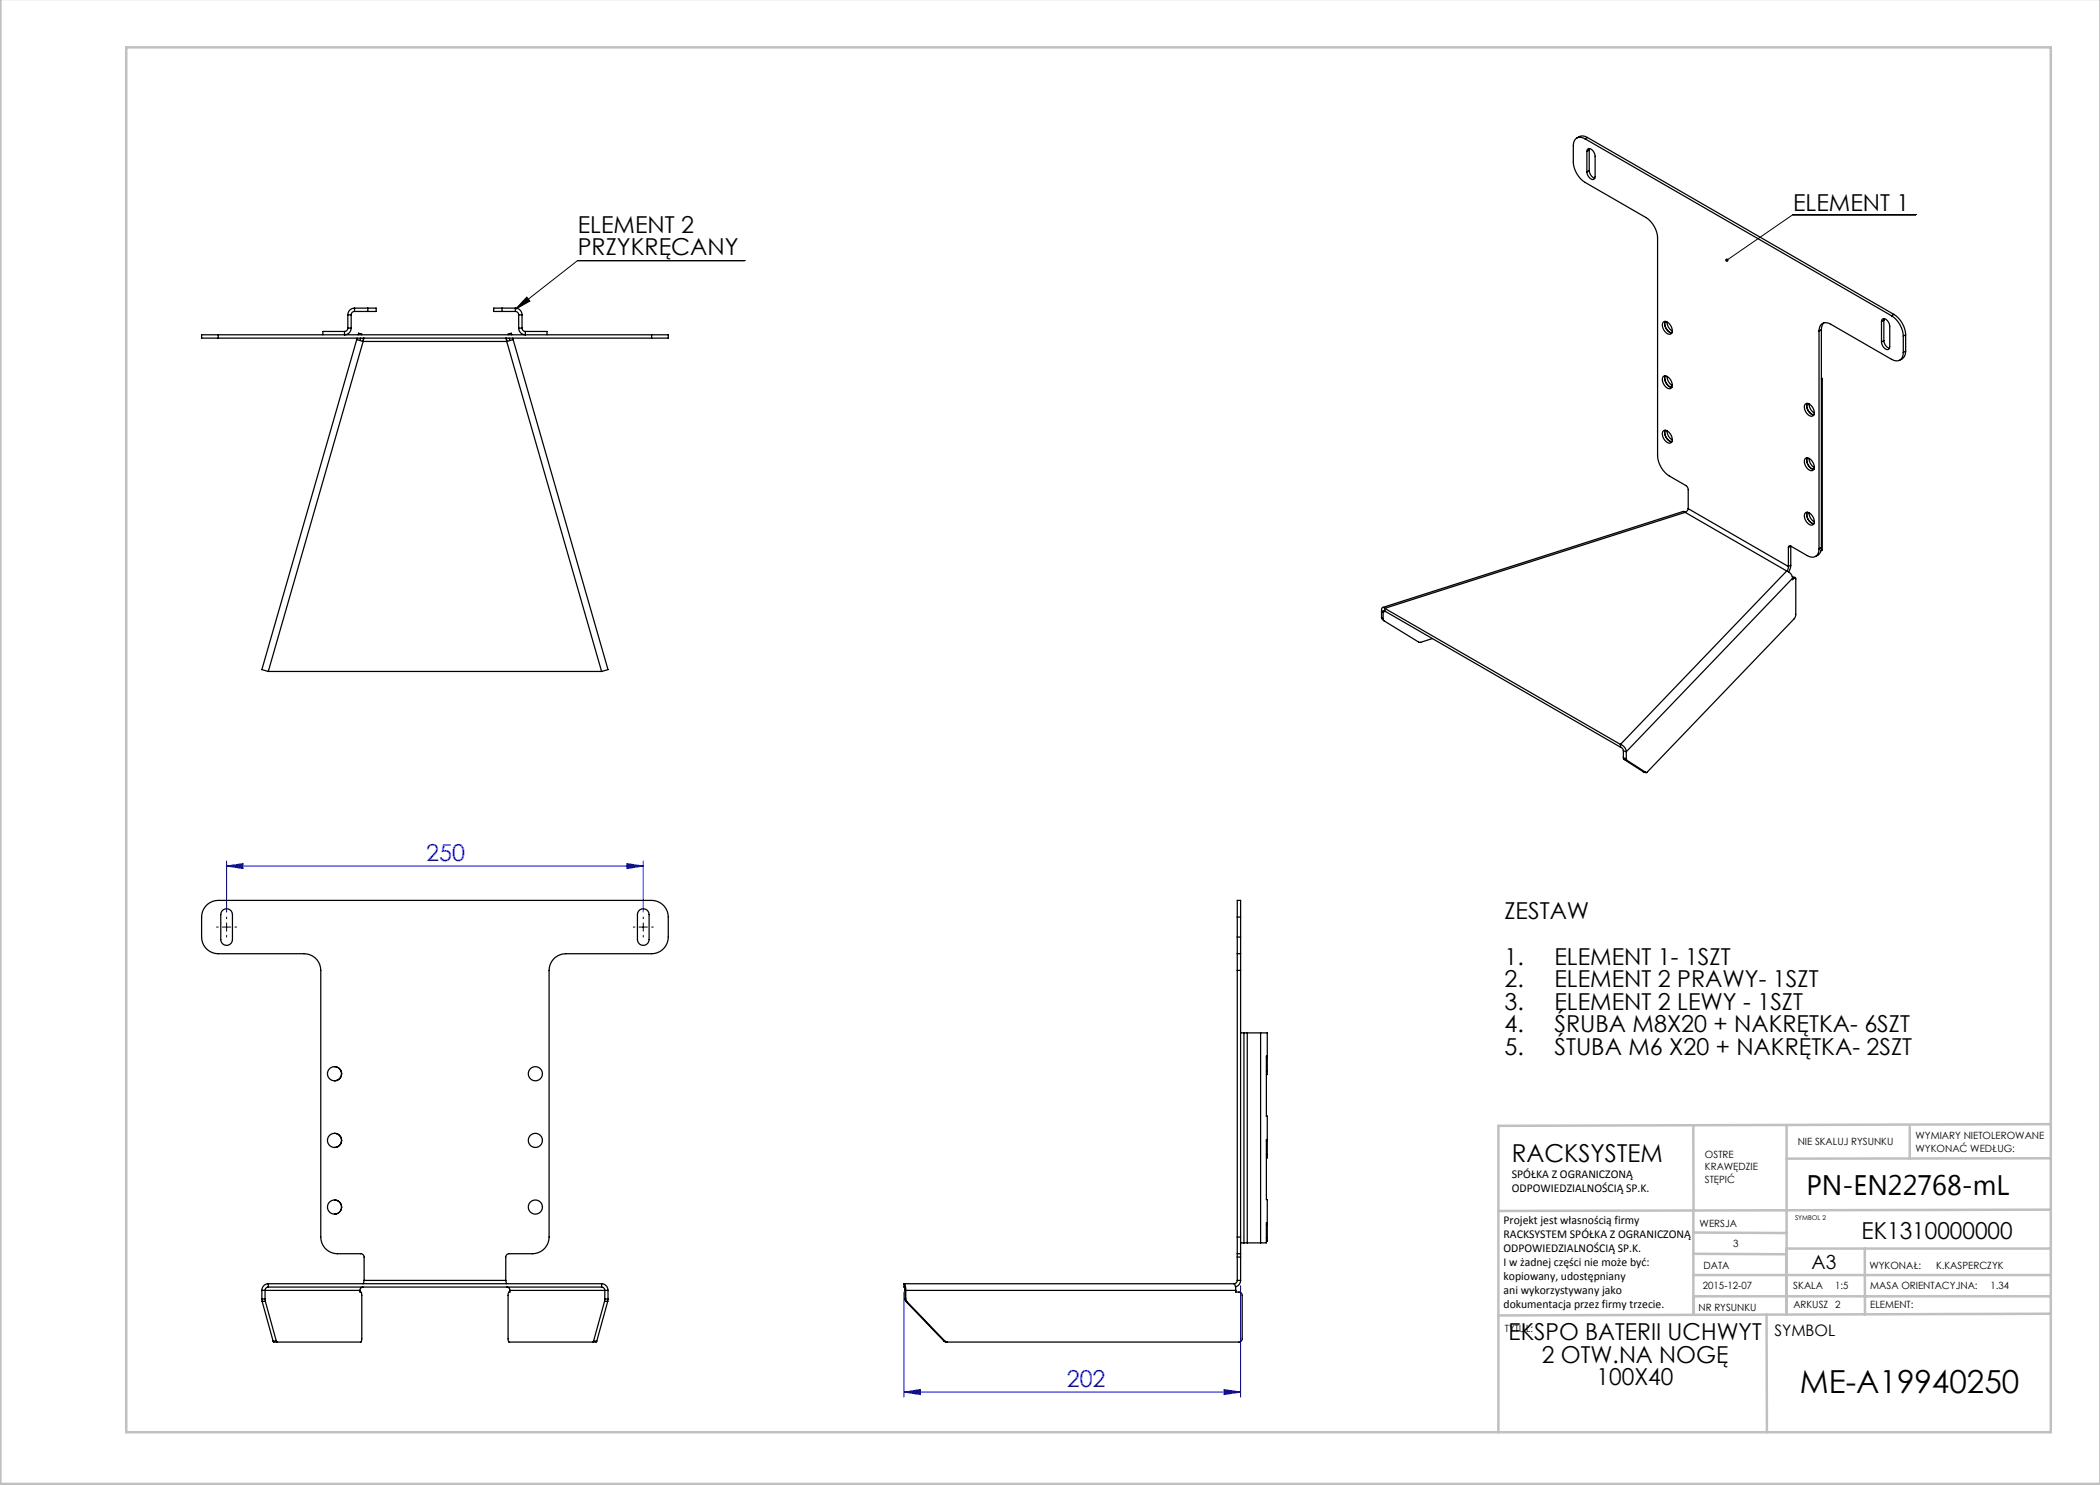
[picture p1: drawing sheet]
<svg xmlns="http://www.w3.org/2000/svg" width="420mm" height="297mm" viewBox="0 0 420 297" stroke-linecap="round" stroke-linejoin="round" font-family="sans-serif">
<path d="M105.4 59.4l.6 .8-2.9 1.7zM149 52.1h-33.5l-12.4 9.8M383.2 42.9h-24.6l-13.2 9.1M44.5 185.4h1.7M45.3 184.6v1.6M127.8 185.4h1.7M128.7 184.6v1.6" fill="none" stroke="#000" stroke-width=".2"/>
<path d="M45.3 173.2l3.3-.5v1zM45.3 172.2v10.2M45.3 173.2h83.4M125.4 172.7l3.3 .5-3.3 .5zM128.7 172.2v10.2M180.8 258.4v21M248.1 257.1v22.3M180.8 278.4l3.3-.5v1zM180.8 278.4h67.3M244.8 277.9l3.3 .5-3.3 .5z" fill="none" stroke="#00f" stroke-width=".2"/>
<path d="M43.7 185.4h-.4M45.3 187.1v.3M45.3 183.7v-.3M47 185.4h.3M127 185.4h-.3M128.7 187.1v.3M128.7 183.7v-.3M130.3 185.4h.4" fill="none" stroke="#000" stroke-width=".2" stroke-dasharray="15.2 1.3 1.3 1.3"/>
<g fill="none" stroke="#c0c0c0" stroke-width=".5">
<path d="M.1 -.1v296.9h419.9M25.2 9.5h385v276.9h-385zM338.7 225.2v16.9M357.3 225v37.9M382 225.4v6.3M410.1 224.8l-110.4 .4v61.2M410.1 231.7h-52.8M338.7 259.3h71.5M338.7 255h71.5M338.7 250.8l18.6 .1M338.7 246.5l18.6 .1M338.7 242.1v20.9"/>
<path d="M373 249.7v13.2M410.1 241.9l-110.4 .3M410.2 249.7h-52.9v13.2M353.3 262.9l.1 23.5M410.2 262.7l-110.5 .4"/>
</g>
<path d="M105.4 59.4l.6 .8-2.9 1.7zM345.2 51.8l-.1 .4 .3-.2-.3 .2a.34 .34 0 0 0 .5 .1 .34 .34 0 0 0 0-.5 .34 .34 0 0 0-.4 0z" fill="#000"/>
<g fill="#00f">
<path d="M45.3 173.2l3.3-.5v1zM125.4 172.7l3.3 .5-3.3 .5z"/>
<path d="M180.8 278.4l3.3-.5v1zM244.8 277.9l3.3 .5-3.3 .5z"/>
</g>
<g fill="none" stroke="#000" stroke-width=".25">
<path d="M317 27.8a1.44 1.44 0 0 0-1.6-.2 1.44 1.44 0 0 0-.7 1.5v3.3a5.2 5.2 0 0 0 2.3 4.1l12.2 7a5.2 5.2 0 0 1 2.3 4.1v43.5a5.2 5.2 0 0 0 2.4 4.1l3.3 1.9 .3 .4 .1 .4v3.8M317 27.8l61.3 35.4M317.4 30.3l.2-.5a1.27 1.27 0 0 1 1.4 1.4v4.1l-.2 .5a1.27 1.27 0 0 1-1.4-1.4M317.4 30.3v4.1M317.5 27.5a1.74 1.74 0 0 0-2.1 .1M317.5 27.5l-.5 .3M317.5 27.5l61.3 35.4M317.8 34.1a1.65 1.65 0 0 0 1.2 1.5M317.8 30l-.4 .3M317.8 34.1l-.4 .3M317.8 30v4.1M317.9 29.7l-.1 .3"/>
<path d="M43.7 67h-3.4v.6h3.4M43.7 67v.6M43.7 67.6h86.6M43.7 67h86.6M68.9 66.3h-4.3v.7M69.6 65.6a.67 .67 0 0 1-.7 .7M69.6 63h.6M69.6 65.6h.6M69.6 63v2.6M70.2 65.6a1.33 1.33 0 0 1-1.3 1.4v-.7M70.2 63v2.6M70.9 62.3a.67 .67 0 0 0-.7 .7"/>
<path d="M70.9 61.6a1.33 1.33 0 0 0-1.3 1.4M70.9 62.3h2.7M70.9 61.6h2.7M70.9 61.6v.7M71.3 67.9l-18.9 66 1.3 .4M71.3 67.9l1.3 .4M71.4 67.6l-.1 .3M71.6 67l.1-.4 .7 .2-.1 .2M72.1 67.6l-.1 .5M72.6 68.3h28.7M72.6 68.3l-18.9 66M72.7 67.6l-.1 .7"/>
<path d="M72.8 67.6l-.2 .7M73.6 61.6h1.6v.7h-1.6M73.6 61.6v.7M100.4 61.6h-1.7v.7h1.7M100.4 62.3h2.7M100.4 61.6v.7M100.4 61.6h2.7M101.2 67.6l.1 .7M101.3 67.6v.7M101.3 68.3l19 66M101.7 67l-.1-.2 .7-.2v.4M101.8 67.6l.2 .5"/>
<path d="M102.5 67.6l.1 .3M102.6 67.9l19 66-1.3 .4M102.6 67.9l-1.3 .4M103.1 62.3a.67 .67 0 0 1 .6 .7M103.1 61.6a1.33 1.33 0 0 1 1.3 1.4M103.1 61.6v.7M103.7 65.6a1.33 1.33 0 0 0 1.4 1.4v-.7M103.7 63h.7M103.7 63v2.6M103.7 65.6h.7M104.4 65.6a.67 .67 0 0 0 .7 .7M104.4 63v2.6"/>
<path d="M105.1 66.3h4.3v.7M130.3 67h3.4v.6h-3.4M130.3 67v.6M332.7 64.4a1.67 1.67 0 0 1 1.7 2.1 .8 .8 0 0 1-.8 .4 .8 .8 0 0 1-.6-.6l-.3-.4a1.33 1.33 0 0 1 0-1.5zM332.7 75.2a1.67 1.67 0 0 1 1.7 2.2 .8 .8 0 0 1-.8 .3 .8 .8 0 0 1-.6-.5l-.3-.4a1.33 1.33 0 0 1 0-1.6zM333 64.3a1.91 1.91 0 0 0 1.4 2.3M333 75.2a1.91 1.91 0 0 0 1.4 2.3M333.4 64.4l.3 1 .8 .8M333.4 75.3l.3 1 .8 .8M363.8 66.2a1.44 1.44 0 0 1 .7-1.5 1.44 1.44 0 0 1 1.7 .2l12.1 7a1.44 1.44 0 0 0 1.7 .1 1.44 1.44 0 0 0 .7-1.5M363.8 66.2v43.6M364.3 75.6l.2 .1"/>
<path d="M364.3 65.9l-.5 .3M364.3 65.9v43.6M364.5 75.7l-.2 .1M364.5 75.7v34.3l-.3 .2M364.7 64.6a1.78 1.78 0 0 0-.4 1.3M376.3 64.3l.2-.5a1.27 1.27 0 0 1 1.4 1.5v4l-.1 .5a1.27 1.27 0 0 1-1.5-1.4M376.3 64.3v4.1M376.8 68.1a1.65 1.65 0 0 0 1.1 1.6M376.8 64l-.5 .3M376.8 68.1l-.5 .3M376.8 64v4.1M376.8 63.7v.3"/>
<path d="M378.3 63.2a5.2 5.2 0 0 1 2.4 4M378.8 62.9a5.2 5.2 0 0 1 2.3 4.1M378.8 62.9l-.5 .3M380.7 67.2v3.3M381.1 70.2a1.71 1.71 0 0 1-1.1 1.8M381.1 67l-.4 .2M381.1 70.2l-.4 .3M381.1 67v3.2M332.7 86.1a1.67 1.67 0 0 1 1.7 2.1 .8 .8 0 0 1-.8 .4 .8 .8 0 0 1-.6-.5l-.3-.4a1.33 1.33 0 0 1 0-1.6zM333 86.1a1.91 1.91 0 0 0 1.4 2.3M333.4 86.2l.3 1 .8 .8M361.1 91.6a1.67 1.67 0 0 1 1.7 2.1 .8 .8 0 0 1-.8 .4 .8 .8 0 0 1-.6-.5l-.3-.4a1.33 1.33 0 0 1 0-1.6z"/>
<path d="M361.1 80.8a1.67 1.67 0 0 1 1.7 2.1 .8 .8 0 0 1-.8 .4 .8 .8 0 0 1-.6-.6l-.3-.4a1.33 1.33 0 0 1 0-1.5zM361.4 80.7a1.91 1.91 0 0 0 1.4 2.3 1.9 1.9 0 0 1-1.4-2.3zM361.4 91.6a1.91 1.91 0 0 0 1.4 2.3 1.9 1.9 0 0 1-1.4-2.3zM361.8 80.8l.4 1.2 .7 .6M361.8 91.7l.4 1.2 .7 .6M337 102.5l-.4-.2-60.1 19.2M337 102.5l-60.1 19.2M337 102.5l20.3 11.7M337.6 101.7l-.1 .4-.5 .4M337.6 101.7l20.1 11.6M357.3 114.2a1.69 1.69 0 0 1 1.2 1.5M357.3 114.2l-33.2 34.7"/>
<path d="M357.7 113.3l-.1 .6-.3 .3M357.7 109.5v3.8M358.1 109.2l3.3 1.9a1.44 1.44 0 0 0 1.7 .2 1.44 1.44 0 0 0 .7-1.5M358.1 109.2a.29 .29 0 0 0-.3 0 .29 .29 0 0 0-.1 .3M358.1 113v.7l-.4 .7M358.1 109.2l-.4 .3M358.1 113l-.4 .3M358.1 109.2v3.8M358.5 115.3l.5 .2M358.5 115.5l.3 .1M358.5 115.7l-33.2 34.6M358.8 115.6a.19 .19 0 0 1 .3-.1 .19 .19 0 0 1 .1 .3v7.1l-.4 .9-29.4 30.7h-.2l-3.8-2.5"/>
<path d="M358.8 115.6l-.3 .3v-.2M361.1 102.5a1.67 1.67 0 0 1 1.7 2.1 .8 .8 0 0 1-.8 .4 .8 .8 0 0 1-.6-.5l-.3-.4a1.33 1.33 0 0 1 0-1.6zM361.4 102.4a1.91 1.91 0 0 0 1.4 2.4 1.9 1.9 0 0 1-1.4-2.4zM361.8 102.6l.4 1.1 .7 .7M364.3 109.5a1.71 1.71 0 0 1-1.2 1.8M364.3 109.5l-.5 .3M53.7 134.3h66.6M276.3 123.5l.4 .6M276.3 122.1l.3 .3M276.3 123.5l.3 .3M276.3 122.1v1.4M276.6 123.8l.2 .4 7 4.2 .3 .1 2.4-.8"/>
<path d="M276.6 122.4v1.4M276.9 121.7a.38 .38 0 0 0-.5-.1 .38 .38 0 0 0-.1 .5M276.9 122.2a.19 .19 0 0 0-.2 0 .19 .19 0 0 0-.1 .2M276.9 122.2l47.2 27.2M276.9 121.7v.5M276.9 121.7l47.2 27.2M277.1 122.3l-.5 .1M324.1 148.9a1.69 1.69 0 0 1 1.2 1.4M324.1 149.4l.4 .3 .2 .5M324.1 148.9v.5M324.7 151.6l.1 .3M324.7 150.2l.6 .1"/>
<path d="M324.7 151.6l.6 .2M324.7 150.2v1.4M324.8 151.9l.6 .1M324.8 151.9l3.8 2.4M325.3 151.8l.1 .2M325.3 150.3v1.5M328.6 154.3h.1M328.6 154.3l.6 .2M44.6 182a1.17 1.17 0 0 1 1.9 .9v5a1.17 1.17 0 0 1-1.2 1.2 1.17 1.17 0 0 1-1.1-1.2v-5l.2-.7zM128 182a1.17 1.17 0 0 1 1.8 .9v5a1.17 1.17 0 0 1-1.1 1.2 1.17 1.17 0 0 1-1.2-1.2v-5v-.3zM247.5 183.4v-3.3h.6v3.3M247.5 187.4v3.3"/>
<path d="M247.5 190.7v3.4M247.5 190.7h.6M247.5 183.4h.6M247.5 187.4h.6M247.5 183.4v4M247.5 194.1v53.3M247.5 194.1h.6M248.1 187.4v3.3M248.1 190.7v3.4M248.1 183.4v4M248.1 194.1v53.3M66.9 213.3a1.42 1.42 0 0 1 1.4 1.4"/>
<path d="M68.3 214.7a1.42 1.42 0 0 1-1.4 1.5M248.1 206.6h.7M248.8 206.6h.7M248.8 206.6v42M249.5 206.6h2.6M249.5 206.6v42M252.1 206.6h1.4v4.6M252.1 206.6v42M253.3 211.6h.2M253.3 214.2h.2M253.5 211.2h-.2v12M253.5 211.2v.4"/>
<path d="M253.5 214.2v.2a.33 .33 0 0 1-.2 .5M253.5 211.6v2.6M66.9 240a1.42 1.42 0 0 1 1.4 1.4M66.9 226.7a1.42 1.42 0 0 1 1.4 1.4M68.3 228.1a1.42 1.42 0 0 1-1.4 1.4M253.3 223.2h.2M253.3 228.2h.2M253.3 230.9h.2M253.5 227.9h-.2v12h.2v4.7M253.5 227.9v.3M253.5 230.9v.1a.33 .33 0 0 1-.2 .6M253.5 223.2v4.7"/>
<path d="M253.5 228.2v2.7M52.4 259.8v.5M52.4 258.1h19.6M52.4 259.8h.6M52.4 258.1v1.7M53 259.8l.1 .5M53.7 256.7a1.31 1.31 0 0 0-1.3 1.4M53.7 257.4a.65 .65 0 0 0-.7 .7v1.7M53.7 257.4h66.6M53.7 256.7v.7M53.7 256.7h66.6M68.3 241.4a1.42 1.42 0 0 1-1.4 1.4"/>
<path d="M72 258.1v.3a.44 .44 0 0 1 .4 .7v8.6l-.2 .7h-17.4l-.2-.2M72.6 257.4a.65 .65 0 0 0-.6 .7M72.8 256.1l-.2 .6M72.8 256.1v-4.7a.67 .67 0 0 0-.6-.7h-4.7a3.3 3.3 0 0 1-3.3-3.3v-53.3a3.3 3.3 0 0 0-3.4-3.4h-17.1a3.3 3.3 0 0 1-3.4-3.3v-4a3.3 3.3 0 0 1 3.4-3.3h86.6a3.3 3.3 0 0 1 3.4 3.3v4a3.3 3.3 0 0 1-3.4 3.3h-17.1a3.3 3.3 0 0 0-3.4 3.4v53.3a3.3 3.3 0 0 1-3.3 3.3h-4.7a.67 .67 0 0 0-.6 .7v4.7M72.8 256.1h28.4M101.2 256.1l.1 .6M101.3 257.4a.65 .65 0 0 1 .7 .7M102 258.1v.3a.44 .44 0 0 0-.4 .7v8.6l.2 .7h17.4l.2-.2M102 258.1h19.6M120.3 256.7a1.31 1.31 0 0 1 1.3 1.4M120.3 257.4a.65 .65 0 0 1 .7 .7v1.7M120.3 256.7v.7"/>
<path d="M121 259.8l-.1 .5M121 259.8h.6M121.6 259.8l-.1 .5M121.6 258.1v1.7M180.8 256.7a1.52 1.52 0 0 1 .4 1.4v1.7M180.8 256.7l.2 1.4M180.8 256.7h66M181 259.8l.2 .5M181 258.1h66.2M181 259.8h.2M181 258.1v1.7M181.2 259.8l.1 .5"/>
<path d="M246.8 256.7a1.51 1.51 0 0 1 .4 1.4M247.2 258.1v.3h.6a.65 .65 0 0 1 .6 .7v8.6a.65 .65 0 0 1-.6 .7h-58.6l-.4-.2M247.5 247.4v3.3M247.5 250.7v.7M247.5 256.1l-.1 .1a.67 .67 0 0 1-.6 .5M247.5 256.1h.6M247.5 250.7h.6M247.5 251.4v4.7M247.5 247.4h.6M247.5 251.4h.6M248.1 247.4v3.3M248.1 250.7v.7"/>
<path d="M248.1 256.1a1.3 1.3 0 0 1-1 1.3M248.1 248.6h.7M248.1 251.4v4.7M248.8 248.6h.7M249.5 248.6h2.6M253.3 244.9h.2M253.3 247.6h.2M253.5 244.6h-.2v4h-1.2M253.5 244.6v.3M253.5 247.6v.1a.33 .33 0 0 1-.2 .5M253.5 244.9v2.7M52.4 260.3h.7"/>
<path d="M52.4 260.3l2.2 7.9M53.1 260.3l2.2 7.9M54.6 268.2h.7M55.3 268.2l.1 .2M118.7 268.2l-.1 .2M118.7 268.2h.7M120.9 260.3l-2.2 7.9M120.9 260.3h.6M121.5 260.3l-2.1 7.9M181.2 260.3h.1M181.2 260.3l7.6 7.9M181.3 260.3l7.7 7.9"/>
<path d="M188.8 268.2h.2M189 268.2l.4 .2"/>
<circle cx="66.9" cy="214.7" r="1.42"/>
<circle cx="107.1" cy="214.7" r="1.42"/>
<circle cx="66.9" cy="228.1" r="1.42"/>
<circle cx="107.1" cy="228.1" r="1.42"/>
<circle cx="66.9" cy="241.4" r="1.42"/>
<circle cx="107.1" cy="241.4" r="1.42"/>
</g>
<text font-size="6.3" x="360" y="278.5">ME-A19940250</text>
<text font-size="5.6" x="361.3" y="239.1">PN-EN22768-mL</text>
<text font-size="4.9" x="302.4" y="232.4">RACKSYSTEM</text>
<g font-size="4.7">
<text x="115.6" y="46.5">ELEMENT 2</text>
<text x="358.6" y="42.3">ELEMENT 1</text>
<text x="115.6" y="51.1">PRZYKRĘCANY</text>
<text x="300.9" y="183.9">ZESTAW</text>
<text x="300.9" y="192.9">1.</text>
<text x="300.9" y="197.4">2.</text>
<text x="310.9" y="192.9">ELEMENT 1- 1SZT</text>
<text x="310.9" y="197.4">ELEMENT 2 PRAWY- 1SZT</text>
<text x="300.9" y="202">3.</text>
<text x="310.9" y="202">ELEMENT 2 LEWY - 1SZT</text>
<text x="300.9" y="206.5">4.</text>
<text x="310.9" y="206.5">ŚRUBA M8X20 + NAKRĘTKA- 6SZT</text>
<text x="300.9" y="211">5.</text>
<text x="310.9" y="211">ŚTUBA M6 X20 + NAKRĘTKA- 2SZT</text>
<text x="372.3" y="247.8">EK1310000000</text>
<text x="301.7" y="268.1">EKSPO BATERII UCHWYT</text>
<text x="308.4" y="272.6">2 OTW.NA NOGĘ</text>
<text x="319.3" y="277.1">100X40</text>
</g>
<g font-size="4.7" fill="#00f">
<text x="85.2" y="172.2">250</text>
<text x="213.4" y="277.4">202</text>
</g>
<text font-size="3.9" x="362.3" y="253.8">A3</text>
<text font-size="3.2" x="354.9" y="267.2">SYMBOL</text>
<g font-size="2.4">
<text x="302.4" y="235.6">SPÓŁKA Z OGRANICZONĄ</text>
<text x="302.4" y="238.4">ODPOWIEDZIALNOŚCIĄ SP.K.</text>
<text x="300.7" y="244.7">Projekt jest własnością firmy</text>
<text x="300.7" y="247.5">RACKSYSTEM SPÓŁKA Z OGRANICZONĄ</text>
<text x="300.7" y="250.3">ODPOWIEDZIALNOŚCIĄ SP.K.</text>
<text x="300.7" y="253.1">I w żadnej części nie może być:</text>
<text x="300.7" y="256">kopiowany, udostępniany</text>
<text x="300.7" y="258.8">ani wykorzystywany jako</text>
<text x="300.7" y="261.6">dokumentacja przez firmy trzecie.</text>
</g>
<g font-size="2">
<text x="383.1" y="227.9">WYMIARY NIETOLEROWANE</text>
<text x="341" y="231.6">OSTRE</text>
<text x="359.5" y="228.9">NIE SKALUJ RYSUNKU</text>
<text x="383.1" y="230.4">WYKONAĆ WEDŁUG:</text>
<text x="341" y="234.1">KRAWĘDZIE</text>
<text x="341" y="236.6">STĘPIĆ</text>
<text x="339.9" y="245.4">WERSJA</text>
<text x="346.6" y="249.5">3</text>
<text x="340.6" y="257.7">2015-12-07</text>
<text x="340.7" y="253.8">DATA</text>
<text x="358.7" y="257.7">SKALA</text>
<text x="367" y="257.7">1:5</text>
<text x="373.9" y="253.8">WYKONAŁ:</text>
<text x="374.1" y="257.7">MASA ORIENTACYJNA:</text>
<text x="387.2" y="253.8">K.KASPERCZYK</text>
<text x="398.1" y="257.7">1.34</text>
<text x="339.7" y="262.3">NR RYSUNKU</text>
<text x="358.7" y="261.7">ARKUSZ 2</text>
<text x="374.1" y="261.7">ELEMENT:</text>
<text x="301" y="266.4">TYTUŁ:</text>
</g>
<text font-size="1.3" x="359" y="244">SYMBOL 2</text>
</svg>
